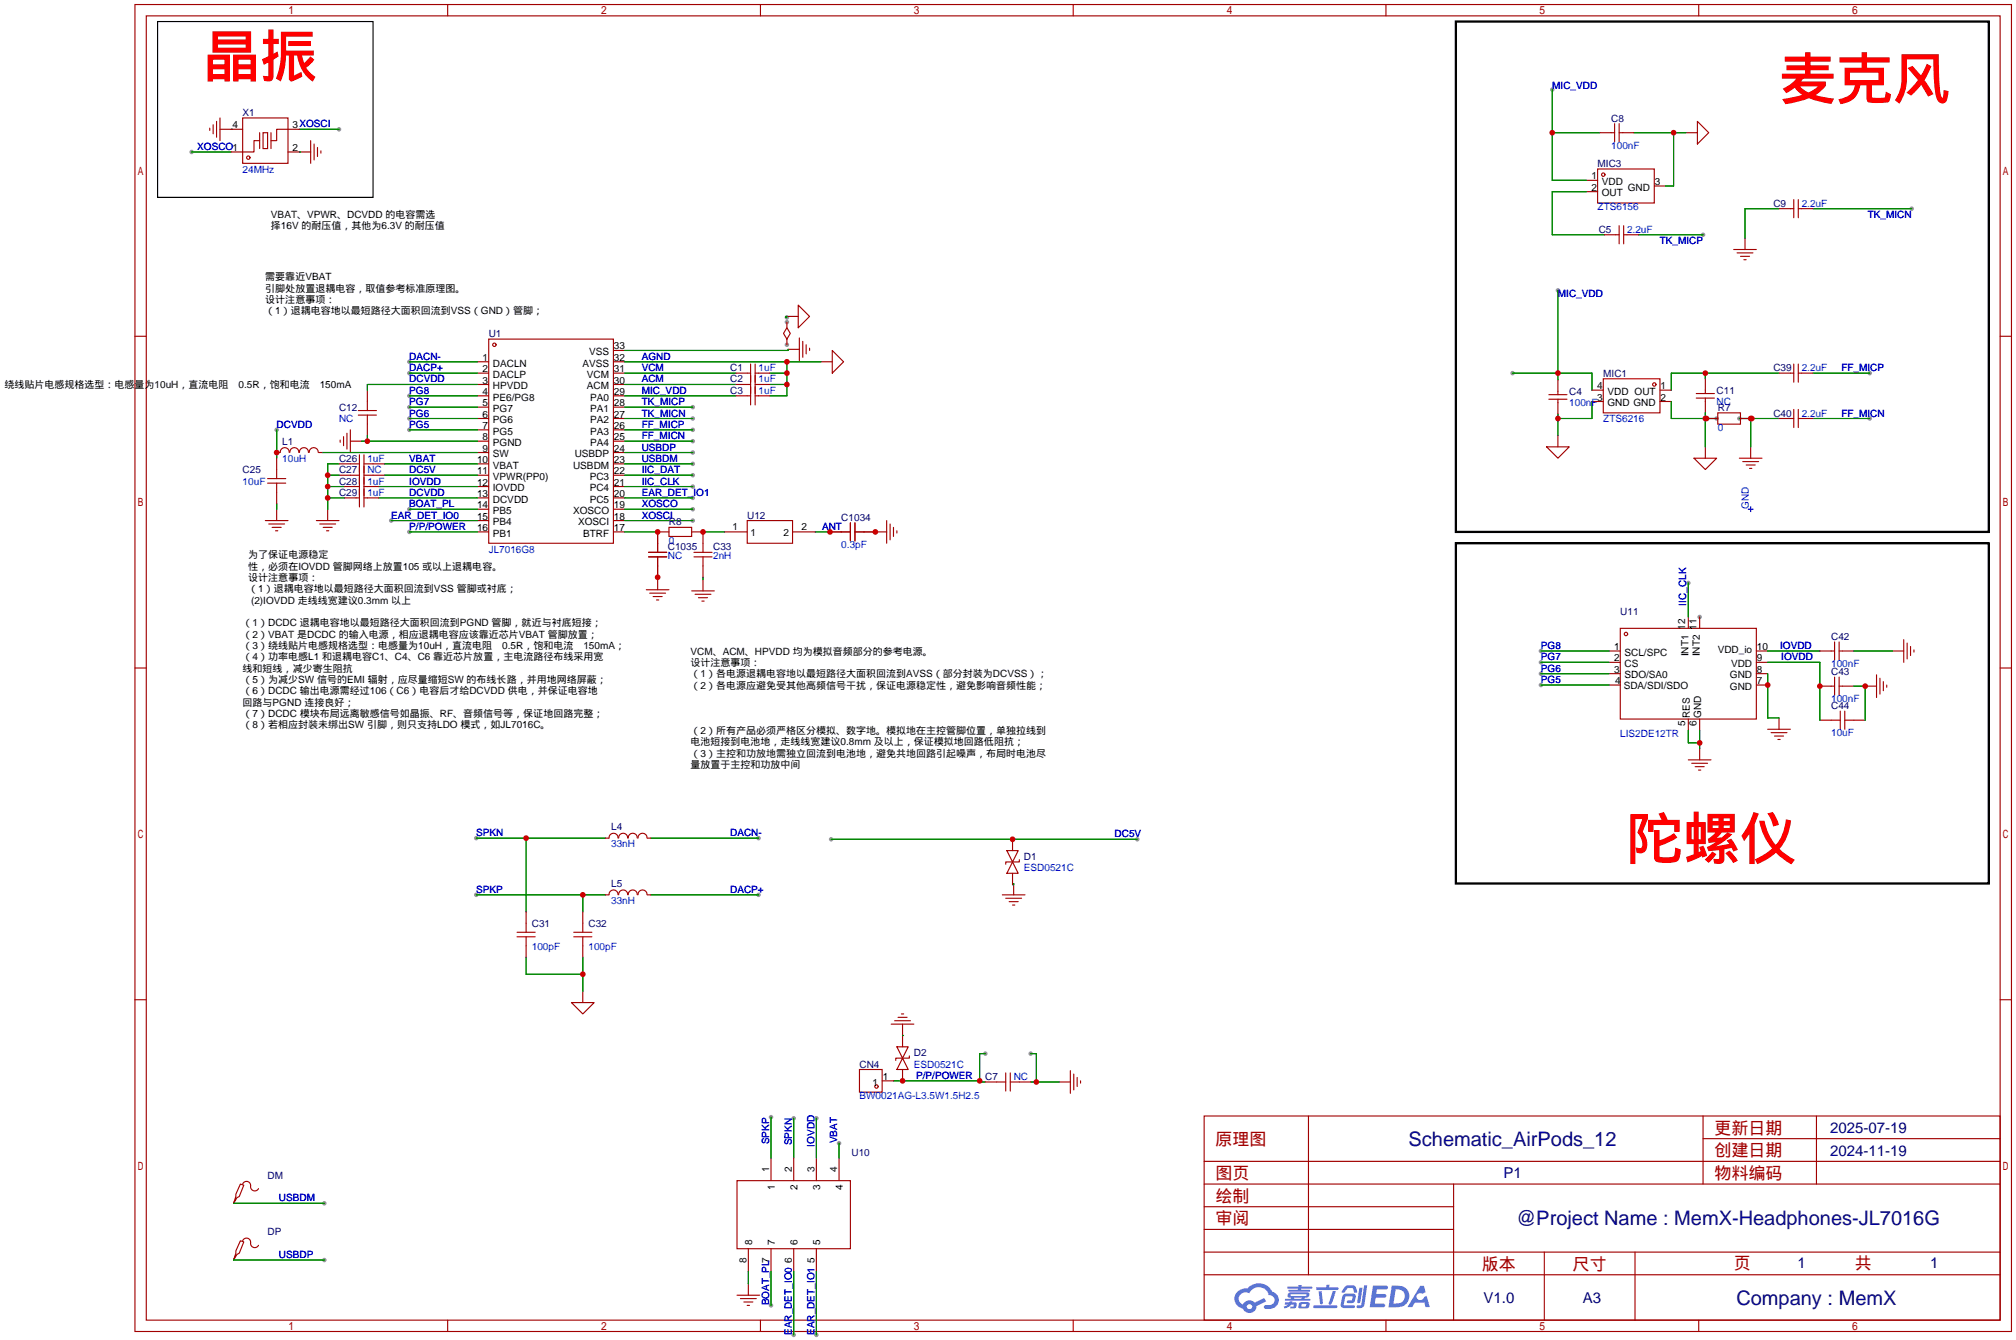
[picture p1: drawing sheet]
<svg xmlns="http://www.w3.org/2000/svg" width="452mm" height="300mm" viewBox="0 0 452 300" stroke-linecap="round" stroke-linejoin="round" font-family="sans-serif">
<g fill="#999">
<circle cx="176.3" cy="72.1" r=".51"/>
<circle cx="176.3" cy="77.2" r=".51"/>
<circle cx="380.7" cy="138.2" r=".51"/>
<circle cx="91.7" cy="81" r=".51"/>
<circle cx="91.7" cy="83.6" r=".51"/>
<circle cx="91.7" cy="88.6" r=".51"/>
<circle cx="91.7" cy="91.2" r=".51"/>
<circle cx="91.7" cy="93.7" r=".51"/>
<circle cx="91.7" cy="96.3" r=".51"/>
<circle cx="62" cy="96.3" r=".51"/>
<circle cx="91.7" cy="119.1" r=".51"/>
<circle cx="155.2" cy="98.8" r=".51"/>
<circle cx="155.2" cy="96.3" r=".51"/>
<circle cx="155.2" cy="93.7" r=".51"/>
<circle cx="155.2" cy="91.2" r=".51"/>
<circle cx="155.2" cy="109" r=".51"/>
<circle cx="155.2" cy="106.4" r=".51"/>
<circle cx="155.2" cy="103.9" r=".51"/>
<circle cx="155.2" cy="101.3" r=".51"/>
<circle cx="155.2" cy="116.6" r=".51"/>
<circle cx="155.2" cy="114" r=".51"/>
<circle cx="155.2" cy="111.5" r=".51"/>
<circle cx="42.9" cy="34" r=".51"/>
<circle cx="75.9" cy="29" r=".51"/>
<circle cx="72.6" cy="269.5" r=".51"/>
<circle cx="72.6" cy="282.2" r=".51"/>
<circle cx="169.9" cy="187.7" r=".51"/>
<circle cx="169.9" cy="200.4" r=".51"/>
<circle cx="106.7" cy="187.7" r=".51"/>
<circle cx="106.7" cy="200.4" r=".51"/>
<circle cx="230.9" cy="236" r=".51"/>
<circle cx="428.2" cy="46.7" r=".51"/>
<circle cx="381.5" cy="52.6" r=".51"/>
<circle cx="176.3" cy="71.1" r=".51"/>
<circle cx="220.7" cy="236" r=".51"/>
<circle cx="186.2" cy="188" r=".51"/>
<circle cx="254.8" cy="188" r=".51"/>
<circle cx="338.8" cy="83.6" r=".51"/>
<circle cx="349" cy="65" r=".51"/>
<circle cx="418.8" cy="83.6" r=".51"/>
<circle cx="418.8" cy="93.7" r=".51"/>
<circle cx="91.7" cy="114" r=".51"/>
<circle cx="87.6" cy="116.6" r=".51"/>
<circle cx="389.6" cy="93.7" r=".51"/>
<circle cx="384.6" cy="93.7" r=".51"/>
<circle cx="177.8" cy="250.4" r=".51"/>
<circle cx="347.7" cy="20.1" r=".51"/>
<circle cx="188" cy="256" r=".51"/>
<circle cx="182.9" cy="299" r=".51"/>
<circle cx="177.8" cy="299" r=".51"/>
<circle cx="172.7" cy="292.4" r=".51"/>
<circle cx="182.9" cy="250.4" r=".51"/>
<circle cx="172.7" cy="250.2" r=".51"/>
<circle cx="345.2" cy="145.8" r=".51"/>
<circle cx="345.2" cy="148.3" r=".51"/>
<circle cx="345.2" cy="150.9" r=".51"/>
<circle cx="345.2" cy="153.4" r=".51"/>
<circle cx="378.2" cy="130.6" r=".51"/>
</g>
<g fill="none" stroke="#a10000" stroke-width=".25">
<path d="M30.2 1h420.4v297.2h-420.4zM32.8 3.6h415.3v292.1h-415.3zM100.3 1v2.6M170.3 1v2.6M240.4 1v2.6M310.5 1v2.6M380.5 1v2.6M30.2 75.3h2.6M448.1 75.3h2.5M30.2 149.6h2.6M448.1 149.6h2.5M30.2 223.9h2.6"/>
<path d="M448.1 223.9h2.5M269.7 249.9h178.4v45.8h-178.4zM293.1 249.9v35.6M381.5 249.9v15.3M381.5 255h66.6M406.9 249.9v15.3M269.7 270.3h55.9M269.7 265.2h178.4M269.7 275.3h55.9M269.7 260.1h178.4M325.6 265.2v30.5M100.3 295.7v2.5"/>
<path d="M170.3 295.7v2.5M240.4 295.7v2.5M269.7 285.5h178.4M269.7 280.4h178.4M310.5 295.7v2.5M345.9 280.4v15.3M366.3 280.4v15.3M380.5 295.7v2.5"/>
</g>
<g fill="#5487ff">
<path d="M307.6 287.9h2.6a.48 .48 0 0 1 .7 .4 .48 .48 0 0 1-.6 .5h-1.8l-.2 1h1.9a.43 .43 0 0 1 .4 .5 .43 .43 0 0 1-.5 .3h-1.9l-.2 1.3h1.7a.45 .45 0 0 1 .5 .2 .45 .45 0 0 1-.1 .6l-3.3 .1z"/>
<path d="M318.1 288h.9l.4 1.4-.8 .4a.84 .84 0 0 0-1.2 .2 .84 .84 0 0 0 .4 1.2 .84 .84 0 0 0 1.1-.4l.1-.3 .6-.3 .7 2.5h-1l-.2-1h-2.1l-.6 1h-1.1z"/>
<path d="M304.5 288.4h.7l-.5 3.2a.36 .36 0 0 1-.3 .3 .36 .36 0 0 1-.4-.4z"/>
<path d="M305.6 287.9h.7l-.6 4.3a1.13 1.13 0 0 1-1.8 .6l.2-.4 .7-.1 .2-.2z"/>
<path d="M301.3 288.2l.6-.4h1a.77 .77 0 0 1 .9 .6l.3 .9-.2 .2h-.5l-.3-.9-.2-.1h-1l-.7 1-.6-.1z"/>
<path d="M300.8 290l.6-.3h1.7a.81 .81 0 0 1 .7 .5 .81 .81 0 0 1-.2 .9 .81 .81 0 0 1-.9 .8h-.7a.32 .32 0 0 1-.3-.4 .32 .32 0 0 1 .4-.3h.7l.2-.9-1.6 .1-.4 1.9h2.2a.32 .32 0 0 1 .3 .4 .32 .32 0 0 1-.4 .3l-2.2-.1-.5-.3-.1-.5z"/>
<path d="M294.3 292.3h5a.33 .33 0 0 1 .3 .4 .33 .33 0 0 1-.3 .3h-4.9l-.2-.2z"/>
<path d="M298.5 289.1h.8l-.7 2a.98 .98 0 0 1-.7 1.1l-.3-.3z"/>
<path d="M295.4 289.2h.7l.3 2.6a.34 .34 0 0 1-.3 .3 .34 .34 0 0 1-.4-.2z"/>
<path d="M294.9 288.3h2.1l.3-.6h.6l-.1 .6h1.7a.32 .32 0 0 1 .4 .3 .32 .32 0 0 1-.4 .3h-4.5l-.2-.1z"/>
<path d="M287.9 291.7h.9l.1-.2h.6v.2h.8l.2 .2-.2 .9-1.3 .2v-.4h.7l.1-.4a.68 .68 0 0 0-1 .4l-1.1 .4-.1-.4 .9-.4h-.7z"/>
<path d="M288.4 288.1h2.4l.1-.3h.7v.3h2.2l.2 .3-.2 .2h-2.3v.3h1.8l.2 .2-.2 .2h-4.5l-.1-.4h2l.1-.3h-2.3l-.1-.1z"/>
<path d="M311.8 287.9l-.8 4.9h1.7a2.5 2.5 0 0 0 3-2.5 2.5 2.5 0 0 0-3.1-2.4zM312.7 288.8a1.65 1.65 0 0 1 2 1.6 1.65 1.65 0 0 1-2.2 1.5h-.3z"/>
<path d="M288.6 289.7l-.2 .7 .7 .2 .1 .3h-1.3l.1 .4h5.3l.3-.2-.2-.2h-1.2l.2-.3a.7 .7 0 0 0 .8-.2 .7 .7 0 0 0 0-.9h-4.2zM289.2 289.9l3.4 .1-.2 .2h-3.2zM289.9 290.6h1.7l-.2 .3h-1.4z"/>
<path d="M291 291.8a1.05 1.05 0 0 0 0 1.2 2.91 2.91 0 0 0 2.2-.2 .98 .98 0 0 0 0-1.2h-1.6zM291.6 292.1l.9-.1 .1 .4-.2 .2h-.8z"/>
<path d="M277.3 289.2a2.23 2.23 0 0 0-.7 2.3 2.23 2.23 0 0 0 1.8 1.6 1.58 1.58 0 0 0 1.8 .9 1.58 1.58 0 0 0 1.3-1.5l2.2-1-.5-.8-2.1 1a1.65 1.65 0 0 0-2.7 .5 1.47 1.47 0 0 1-.7-2.1 1.47 1.47 0 0 1 2.2-.4 2.3 2.3 0 0 1 2.3-1.4 2.3 2.3 0 0 1 2 1.8 1.12 1.12 0 0 1 1.3 1 1.12 1.12 0 0 1-1.1 1.2h-.7a.45 .45 0 0 0-.6 .3 .45 .45 0 0 0 .5 .6 2.21 2.21 0 0 0 2.2-.6 2.21 2.21 0 0 0 .5-2.3 2.13 2.13 0 0 0-1.3-1 3.3 3.3 0 0 0-5.6-.7l-1.1 .1zM279.4 292.7a.57 .57 0 0 1 1.1 0 .57 .57 0 0 1-1.1 0z"/>
</g>
<path d="M391.7 114h1M392.2 113.5v1.1" fill="none" stroke="#00f" stroke-width=".25"/>
<g fill="none" stroke="#a10000" stroke-width=".25">
<path d="M47 28.7v.5M47.8 27.9v2.1M48.5 27.2v3.5M49.3 29h5.1M49.3 26.4v5.1M54.4 26.4h10.1v10.2h-10.1zM58.2 31.5h-1.3v2.5h-5.1M58.2 29.7v3.6M58.9 29.7h1v3.6h-1zM60.7 29.7v3.6M64.5 34h5.1M67.1 29h-5.1v2.5h-1.3"/>
<path d="M69.6 31.5v5.1M70.4 32.3v3.5M71.1 33v2.1M71.9 33.8v.5M357.9 37.8h12.7v7.7h-12.7zM358.4 29.7h3.3M361.7 27.7v4.1M362.7 29.7h3.3M362.7 27.7v4.1M377.7 29.7h2.5M380.2 27.2l2.6 2.5-2.6 2.6zM355.3 40.4h2.6"/>
<path d="M355.3 42.9h2.6M359.4 52.6h3.3M362.7 50.5v4.1M363.7 50.5v4.1M363.7 52.6h3.3M370.6 41.7h2.5M388.4 55.9h5M389.1 56.6h3.6M389.9 57.4h2M390.7 58.2h.5M390.9 53.3v2.6M398.5 46.7h3.3"/>
<path d="M401.8 44.7v4.1M402.8 44.7v4.1M402.8 46.7h3.3M109.5 75.9h27.9v45.8h-27.9zM137.4 78.5h2.6M176.3 73.4l.7 1.3-.7 1.2-.8-1.2zM176.3 70.9h2.5M176.3 72.1v1.3M176.3 75.9v1.3M176.5 78.2h2.6M178.8 68.3l2.6 2.6-2.6 2.5zM179.1 75.7v5.1"/>
<path d="M179.8 76.5v3.5M180.6 77.2v2M181.4 78v.5M186.4 78.5l2.6 2.5-2.6 2.6zM76.2 98.6v.5M77 97.8v2M77.7 97v3.6M78.5 98.8h2.5M78.5 96.3v5M80.3 91.9h4M80.3 93h4M82.3 87.4v4.5"/>
<path d="M82.3 93v4.5M106.9 81h2.6M106.9 83.6h2.6M106.9 86.1h2.6M106.9 88.6h2.6M106.9 91.2h2.6M106.9 93.7h2.6M106.9 96.3h2.6M106.9 98.8h2.6M137.4 81h2.6M137.4 83.6h2.6M137.4 86.1h2.6"/>
<path d="M137.4 88.6h2.6M137.4 91.2h2.6M137.4 93.7h2.6M137.4 96.3h2.6M137.4 98.8h2.6M164.8 83.6h3.3M164.8 86.1h3.3M164.8 88.6h3.3M168.1 81.5v9.2M169.2 83.6h3.3M169.2 86.1h3.3M169.2 88.6h3.3"/>
<path d="M169.2 81.5v9.2M183.9 81h2.5M347 88.4h4M347 89.4h4M349 85.1v3.3M349 89.4v3.3M349 97.5v2.6M356.6 87.4h2.6M356.6 89.9h2.6M359.2 84.8h12.7v7.7h-12.7zM371.9 87.4h2.5M371.9 89.9h2.5"/>
<path d="M380 88.1h4M380 89.2h4M382 84.8v3.3M382 89.2v3.3M382.3 93.7h2.5M384.8 92.5h5.1v2.5h-5.1zM389.9 93.7h2.5M398.5 83.6h3.3M398.5 93.7h3.3M401.8 81.5v4.1M401.8 91.7v4.1M402.8 83.6h3.3"/>
<path d="M402.8 93.7h3.3M402.8 81.5v4.1M402.8 91.7v4.1M59.4 116.6h5.1M59.9 108.2h4.1M59.9 107.2h4.1M60.2 117.3h3.6M61 118.1h2M61.7 118.9h.5M62 101.3h.7M62 102.6v4.6M62 108.2v4.6"/>
<path d="M62 114v2.6M62.8 101.3a1.01 1.01 0 0 1 1-1.1 1.01 1.01 0 0 1 1 1.1M64.9 101.3a1.01 1.01 0 0 1 1-1.1 1.01 1.01 0 0 1 1 1.1M67.1 101.3a1.01 1.01 0 0 1 1-1.1 1.01 1.01 0 0 1 1 1.1M69.3 101.3a1.01 1.01 0 0 1 1-1.1 1.01 1.01 0 0 1 1 1.1M70.9 116.6h5M71.4 101.3h.7M71.6 117.3h3.6M72.4 118.1h2M73.2 118.9h.5M73.4 114v2.6M75.9 103.9h4.6"/>
<path d="M75.9 106.4h4.6M77.2 109h3.3M77.2 111.5h3.3M80.5 101.9v11.6M81.5 103.9h4.6M81.5 106.4h4.6M81.5 109h3.3M81.5 111.5h3.3M81.5 101.9v11.6M106.9 101.3h2.6M106.9 103.9h2.6M106.9 106.4h2.6"/>
<path d="M106.9 109h2.6M106.9 111.5h2.6M106.9 114h2.6M106.9 116.6h2.6M106.9 119.1h2.6M137.4 101.3h2.6M137.4 103.9h2.6M137.4 106.4h2.6M137.4 109h2.6M137.4 111.5h2.6M137.4 114h2.6M137.4 116.6h2.6"/>
<path d="M137.4 119.1h2.6M149.9 118.1h5v2h-5zM149.9 119.1h-2.6v4.6M154.9 119.1h2.6v4.6M162.3 119.1h5.1M167.4 116.6h10.1v5.1h-10.1zM177.5 119.1h5.1M185.9 119.1h4.6M190.5 117.1v4.1M191.5 119.1h7.1M191.5 117.1v4.1M198.6 116.6v5.1"/>
<path d="M199.4 117.3v3.6M200.2 118.1v2M200.9 118.9v.5M346.5 100.1h5l-2.5 2.5zM379.5 102.6h5.1l-2.6 2.6zM382 100.1v2.5M389.6 102.6h5.1M390.4 103.4h3.6M391.2 104.1h2M391.9 104.9h.5M392.2 100.1v2.5M144.8 132.1h5.1"/>
<path d="M145.3 123.7h4.1M145.3 124.7h4.1M145.5 132.8h3.6M146.3 133.6h2M147.1 134.4h.5M147.3 124.7v4.6M147.3 129.5v2.6M154.9 132.3h5.1M155.4 123.7h4.1M155.4 124.7h4.1M155.7 133.1h3.6M156.5 133.9h2"/>
<path d="M157.2 134.6h.5M157.5 124.7v4.6M157.5 129.8v2.5M378.2 138.2v2.5M380.7 138.2v2.5M360.4 145.8h2.6M360.4 148.3h2.6M360.4 150.9h2.6M360.4 153.4h2.6M363 140.7h30.4v20.3h-30.4zM393.4 145.8h2.6M393.4 148.3h2.6"/>
<path d="M393.4 150.9h2.6M393.4 153.4h2.6M407.7 145.8h3.3M407.7 153.7h3.3M411 143.8v4M411 151.6v4.1M412 145.8h3.3M412 143.8v4M412 151.6v4.1M412 153.7h3.3M412.2 159.3v4M413.3 159.3v4"/>
<path d="M417.8 153.7h2.6M420.4 151.1v5.1M421.1 151.9v3.5M421.9 152.7v2M422.7 153.4v.5M423.9 145.8h2.6M426.5 143.3v5M427.2 144v3.6M428 144.8v2M428.8 145.5v.5M378.2 161v2.6M378.2 170.2h5.1"/>
<path d="M379 170.9h3.5M379.7 171.7h2.1M380.5 172.5h.5M380.7 161v2.6M380.7 167.6v2.6M396 163.3h5.1M396.7 164.1h3.6M397.5 164.8h2M398.3 165.6h.5M398.5 160.8v2.5M407.7 161.3h4.5M413.3 161.3h4.5"/>
<path d="M135.6 187.7h.8M136.4 187.7a1.01 1.01 0 0 1 1-1.1 1.01 1.01 0 0 1 1.1 1.1M138.6 187.7a1.01 1.01 0 0 1 1-1.1 1.01 1.01 0 0 1 1 1.1M140.7 187.7a1.01 1.01 0 0 1 1-1.1 1.01 1.01 0 0 1 1.1 1.1M142.9 187.7a1.01 1.01 0 0 1 1-1.1 1.01 1.01 0 0 1 1 1.1M145 187.7h.8M225.6 190.5h2.5l-1.3 2.5zM226.8 193l1.3 2.6h-2.5zM226.8 188v2.5M226.8 195.6v2.5M227.1 197.9v2.5M228.3 192.5v.5h-3v.5"/>
<path d="M115.8 209.8h4.1M115.8 208.8h4.1M117.9 204.2v4.6M117.9 209.8v4.6M128.5 209.8h4.1M128.5 208.8h4.1M130.6 204.2v4.6M130.6 209.8v4.6M138.5 200.4a1.01 1.01 0 0 0-1.1-1.1 1.01 1.01 0 0 0-1 1.1h-.8M138.6 200.4a1.01 1.01 0 0 1 1-1.1 1.01 1.01 0 0 1 1 1.1M140.7 200.4a1.01 1.01 0 0 1 1-1.1 1.01 1.01 0 0 1 1.1 1.1M142.9 200.4a1.01 1.01 0 0 1 1-1.1 1.01 1.01 0 0 1 1 1.1"/>
<path d="M145 200.4h.8M224.5 200.4h5.1M225.3 201.2h3.6M226.1 201.9h2M226.8 202.7h.5M128 224.5h5.1l-2.5 2.6zM130.6 222v2.5M192.5 239.5h5.1v5.1h-5.1zM199.6 229.4h5.1M200.4 228.6h3.6M200.9 234.4h2.6l-1.3 2.6zM201.2 227.8h2"/>
<path d="M201.9 227.1h.5M202.2 237l1.3 2.5h-2.6zM202.2 229.4v5M202.2 239.5v2.6M203.7 236.5v.5h-3v.5M239.8 239.8v5.1M172.7 259.3v5.1M177.8 259.3v5.1M182.9 259.3v5.1M188 259.3v5.1M197.6 242.1h2.6M220.7 242.3h4.6"/>
<path d="M225.3 240.3v4M226.3 242.3h4.6M226.3 240.3v4M237.2 242.3h2.6M240.5 240.5v3.6M241.3 241.3v2M242.1 242.1v.5M52.3 269.2v.3M53.8 265.2l.8 .2-1 2.6-.5 .2-.8 1.3 .5-1.5v-.5zM53.8 277.9l.8 .2-1 2.6-.5 .2-.8 1.3 .5-1.5v-.5zM54.4 265.2a.93 .93 0 0 1 1.1-.6 .93 .93 0 0 1 .6 1.1 .94 .94 0 0 0 .7 1 .94 .94 0 0 0 1.1-.5M54.4 277.9a.93 .93 0 0 1 1.1-.6 .93 .93 0 0 1 .6 1.1 .94 .94 0 0 0 .7 1 .94 .94 0 0 0 1.1-.5"/>
<path d="M165.1 264.4h25.4v15.3h-25.4zM167.6 279.7v5M172.7 279.7v5M177.8 279.7v5M182.9 279.7v5M52.3 281.9v.3M165.1 290.1h5.1M165.9 290.8h3.5M166.6 291.6h2.1M167.4 292.4h.5M167.6 287.5v2.6"/>
<circle cx="55.6" cy="35.3" r=".38"/>
<circle cx="359.2" cy="39.1" r=".38"/>
<circle cx="110.7" cy="77.2" r=".38"/>
<circle cx="370.6" cy="86.1" r=".38"/>
<circle cx="364.2" cy="142" r=".38"/>
<circle cx="196.3" cy="243.3" r=".38"/>
</g>
<g fill="none" stroke="#008700" stroke-width=".25">
<path d="M42.9 34h8.9M51.8 29h.1M67.1 34h.1M67.1 29h8.8M347.7 20.1v20.3h7.6M347.7 29.7h10.7M366 29.7h11.7M374.9 29.7v12h-1.8M355.3 42.9h-7.6v9.7h11.7M367 52.6h14.5M398.5 46.7h-7.6v6.6M406.1 46.7h22.1"/>
<path d="M176.3 70.9h-.3v.2h.3M176.5 78.2v.3h-36.5M349 65v20.1M62 96.3v6.3M81 98.8h25.9M82.3 97.5v1.3M91.7 81h15.2M91.7 83.6h15.2M91.7 88.6h15.2M91.7 91.2h15.2M91.7 93.7h15.2M91.7 96.3h15.2"/>
<path d="M106.9 86.1h-24.6v1.3M140 81h43.9M140 83.6h24.8M140 88.6h24.8M140 91.2h15.2M140 86.1h24.8M140 98.8h15.2M140 93.7h15.2M140 96.3h15.2M172.5 83.6h3.8M172.5 86.1h3.8M176.3 81v7.6h-3.8"/>
<path d="M338.8 83.6h17.8v3.8M349 92.7v4.8M356.6 89.9v3.8h-7.6M374.4 89.9v3.8h10.2M382 83.6v1.2M382 92.5v7.6M389.6 93.7h8.9M392.2 93.7v6.4M398.5 83.6h-24.1v3.8M406.1 83.6h12.7M406.1 93.7h12.7M62 112.8v1.2"/>
<path d="M72.1 101.3h34.8M73.4 106.4h2.5M73.4 109h3.8M73.4 111.5h3.8M75.9 103.9h-2.5v10.1M84.8 109h22.1M84.8 111.5h22.1M86.1 103.9h20.8M86.1 106.4h20.8M87.6 116.6h19.3M91.7 119.1h15.2M91.7 114h15.2"/>
<path d="M140 101.3h15.2M140 103.9h15.2M140 106.4h15.2M140 109h15.2M140 111.5h15.2M140 119.1h7.3M140 116.6h15.2M140 114h15.2M157.5 119.1h4.8M182.6 119.1h3.3M196.1 119.1h.1M147.3 129.3v.2"/>
<path d="M157.5 129.3v.5M378.2 130.6v7.6M345.2 145.8h15.2M345.2 148.3h15.2M345.2 150.9h15.2M345.2 153.4h15.2M396 145.8h11.7M396 148.3h11.7v13M396 150.9v9.9h2.5M415.3 145.8h8.6M415.3 153.7h2.5v7.6M378.2 163.6v2.8h2.5"/>
<path d="M380.7 163.6v4M106.7 187.7h28.9M117.9 187.7v16.5M145.8 187.7h24.1M186.2 188h68.6M227.1 197.9v.2h-.3M106.7 200.4h28.9M117.9 214.4v3.8h12.7M130.6 200.4v3.8M130.6 214.4v7.6M145.8 200.4h24.1M202.2 231.9h.1"/>
<path d="M220.7 236h-1.2v6.3h1.2M230.9 236h1.3v6.3M172.7 250.2v9.1M177.8 250.4v8.9M182.9 250.4v8.9M188 256v3.3M200.2 242.1h19.3M230.9 242.3h6.3M52.3 269.5h20.3M52.3 282.2h20.3M167.6 284.7v2.8M172.7 284.7v7.7"/>
<path d="M177.8 284.7v14.3M182.9 284.7v14.3"/>
</g>
<path d="M326.1 4.8h119.4v114.3h-119.4zM326.1 121.7h119.4v76.2h-119.4z" fill="none" stroke="#000" stroke-width=".51"/>
<path d="M35.3 4.8h48.3v39.4h-48.3z" fill="none" stroke="#000" stroke-width=".25"/>
<g fill="#c00">
<circle cx="82.3" cy="98.8" r=".63"/>
<circle cx="62" cy="101.3" r=".63"/>
<circle cx="73.4" cy="106.4" r=".63"/>
<circle cx="73.4" cy="109" r=".63"/>
<circle cx="73.4" cy="111.5" r=".63"/>
<circle cx="176.3" cy="81" r=".63"/>
<circle cx="176.3" cy="83.6" r=".63"/>
<circle cx="176.3" cy="86.1" r=".63"/>
<circle cx="117.9" cy="187.7" r=".63"/>
<circle cx="130.6" cy="200.4" r=".63"/>
<circle cx="130.6" cy="218.2" r=".63"/>
<circle cx="232.2" cy="242.3" r=".63"/>
<circle cx="219.5" cy="242.1" r=".63"/>
<circle cx="202.2" cy="242.1" r=".63"/>
<circle cx="226.8" cy="188" r=".63"/>
<circle cx="349" cy="93.7" r=".63"/>
<circle cx="349" cy="83.6" r=".63"/>
<circle cx="382" cy="83.6" r=".63"/>
<circle cx="392.2" cy="93.7" r=".63"/>
<circle cx="392.4" cy="93.7" r=".63"/>
<circle cx="382" cy="93.7" r=".63"/>
<circle cx="382.3" cy="93.7" r=".63"/>
<circle cx="347.7" cy="29.7" r=".63"/>
<circle cx="374.9" cy="29.7" r=".63"/>
<circle cx="407.7" cy="153.7" r=".63"/>
<circle cx="417.8" cy="153.7" r=".63"/>
<circle cx="396" cy="153.4" r=".63"/>
<circle cx="380.7" cy="166.4" r=".63"/>
<circle cx="196.1" cy="119.1" r=".63"/>
<circle cx="157.5" cy="119.1" r=".63"/>
<circle cx="185.9" cy="119.1" r=".63"/>
<circle cx="147.3" cy="129.3" r=".63"/>
<circle cx="147.3" cy="119.1" r=".63"/>
</g>
<g font-size="12.7" fill="#f00">
<text x="45.5" y="17.1">晶振</text>
<text x="398.5" y="22.2">麦克风</text>
<text x="364.2" y="192.4">陀螺仪</text>
</g>
<g font-size="4.5" fill="#000080">
<text x="315.5" y="256.7">Schematic_AirPods_12</text>
<text x="339.6" y="274.4">@Project Name : MemX-Headphones-JL7016G</text>
<text x="389" y="292.2">Company : MemX</text>
</g>
<g font-size="3.8" fill="#a00000">
<text x="272.3" y="256.4">原理图</text>
<text x="384" y="253.9">更新日期</text>
<text x="384" y="259">创建日期</text>
<text x="272.3" y="269.1">绘制</text>
<text x="272.3" y="264">图页</text>
<text x="384" y="264">物料编码</text>
<text x="272.3" y="274.2">审阅</text>
<text x="332" y="284.4">版本</text>
<text x="352.3" y="284.4">尺寸</text>
<text x="388.4" y="284.1">页</text>
<text x="415.5" y="284.1">共</text>
</g>
<g font-size="3.4" fill="#000080">
<text x="410" y="253.7">2025-07-19</text>
<text x="336.8" y="263.9">P1</text>
<text x="410" y="258.8">2024-11-19</text>
<text x="402.7" y="283.9">1</text>
<text x="432.4" y="283.9">1</text>
<text x="332.3" y="291.8">V1.0</text>
<text x="354.6" y="291.8">A3</text>
</g>
<g font-size="2.2" fill="#00f">
<text x="347.7" y="19.9">MIC_VDD</text>
<text x="44.2" y="33.6">XOSCO1</text>
<text x="360.9" y="33.3">100nF</text>
<text x="54.4" y="38.7">24MHz</text>
<text x="357.9" y="47">ZTS6156</text>
<text x="403.6" y="46.3">2.2uF</text>
<text x="364.5" y="52.1">2.2uF</text>
<text x="418.4" y="48.8">TK_MICN</text>
<text x="371.8" y="54.7">TK_MICP</text>
<text x="349" y="66.6">MIC_VDD</text>
<text x="91.7" y="80.6">DACN-</text>
<text x="91.7" y="83.1">DACP+</text>
<text x="143.8" y="80.6">AGND</text>
<text x="143.8" y="83.1">VCM</text>
<text x="169.9" y="83.1">1uF</text>
<text x="403.6" y="83.1">2.2uF</text>
<text x="412.5" y="83.1">FF_MICP</text>
<text x="91.7" y="88.2">PG8</text>
<text x="91.7" y="85.7">DCVDD</text>
<text x="143.8" y="85.7">ACM</text>
<text x="143.8" y="88.2">MIC_VDD</text>
<text x="169.9" y="85.7">1uF</text>
<text x="169.9" y="88.2">1uF</text>
<text x="62" y="95.8">DCVDD</text>
<text x="75.9" y="94.5">NC</text>
<text x="91.7" y="90.7">PG7</text>
<text x="91.7" y="93.3">PG6</text>
<text x="91.7" y="95.8">PG5</text>
<text x="143.8" y="95.8">FF_MICP</text>
<text x="143.8" y="93.3">TK_MICN</text>
<text x="143.8" y="90.7">TK_MICP</text>
<text x="351.5" y="91">100nF</text>
<text x="359.2" y="94.5">ZTS6216</text>
<text x="384.6" y="90.7">NC</text>
<text x="403.6" y="93.3">2.2uF</text>
<text x="412.5" y="93.3">FF_MICN</text>
<text x="143.8" y="98.4">FF_MICN</text>
<text x="143.8" y="100.9">USBDP</text>
<text x="384.8" y="96.6">0</text>
<text x="63.2" y="103.4">10uH</text>
<text x="82.3" y="106">NC</text>
<text x="82.3" y="103.4">1uF</text>
<text x="91.7" y="103.4">VBAT</text>
<text x="91.7" y="106">DC5V</text>
<text x="143.8" y="106">IIC_DAT</text>
<text x="143.8" y="103.4">USBDM</text>
<text x="54.4" y="108.5">10uF</text>
<text x="82.3" y="108.5">1uF</text>
<text x="82.3" y="111.1">1uF</text>
<text x="91.7" y="108.5">IOVDD</text>
<text x="91.7" y="111.1">DCVDD</text>
<text x="91.7" y="113.6">BOAT_PL</text>
<text x="143.8" y="108.5">IIC_CLK</text>
<text x="143.8" y="113.6">XOSCO</text>
<text x="143.8" y="111.1">EAR_DET_IO1</text>
<text x="87.6" y="116.1">EAR_DET_IO0</text>
<text x="91.7" y="118.7">P/P/POWER</text>
<text x="143.8" y="116.1">XOSCI</text>
<text x="184.1" y="118.7">ANT</text>
<text x="391.7" y="114" transform="rotate(-90 391.7 114)">GND</text>
<text x="109.5" y="123.8">JL7016G8</text>
<text x="149.6" y="125.3">NC</text>
<text x="149.9" y="121.7">0</text>
<text x="159.8" y="125.3">2nH</text>
<text x="188.5" y="122.7">0.3pF</text>
<text x="377.8" y="135.6" transform="rotate(-90 377.8 135.6)">IIC_CLK</text>
<text x="345.2" y="145.3">PG8</text>
<text x="345.2" y="147.9">PG7</text>
<text x="398.8" y="145.3">IOVDD</text>
<text x="399" y="147.9">IOVDD</text>
<text x="410.2" y="149.4">100nF</text>
<text x="345.2" y="150.4">PG6</text>
<text x="345.2" y="153">PG5</text>
<text x="410.2" y="157.3">100nF</text>
<text x="363" y="165.2">LIS2DE12TR</text>
<text x="410.2" y="164.9">10uF</text>
<text x="106.7" y="187.3">SPKN</text>
<text x="136.9" y="189.8">33nH</text>
<text x="163.6" y="187.3">DACN-</text>
<text x="249.7" y="187.5">DC5V</text>
<text x="229.4" y="195.1">ESD0521C</text>
<text x="106.7" y="200">SPKP</text>
<text x="136.9" y="202.5">33nH</text>
<text x="163.6" y="200">DACP+</text>
<text x="119.1" y="212.7">100pF</text>
<text x="131.8" y="212.7">100pF</text>
<text x="204.7" y="239.1">ESD0521C</text>
<text x="205.2" y="241.6">P/P/POWER</text>
<text x="227.1" y="241.9">NC</text>
<text x="192.5" y="246.2">BW0021AG-L3.5W1.5H2.5</text>
<text x="172.3" y="256.3" transform="rotate(-90 172.3 256.3)">SPKP</text>
<text x="177.4" y="256.5" transform="rotate(-90 177.4 256.5)">SPKN</text>
<text x="182.4" y="256.8" transform="rotate(-90 182.4 256.8)">IOVDD</text>
<text x="187.5" y="256" transform="rotate(-90 187.5 256)">VBAT</text>
<text x="62.5" y="269">USBDM</text>
<text x="62.5" y="281.7">USBDP</text>
<text x="172.3" y="292.4" transform="rotate(-90 172.3 292.4)">BOAT_PL7</text>
<text x="177.4" y="299" transform="rotate(-90 177.4 299)">EAR_DET_IO0</text>
<text x="182.4" y="299" transform="rotate(-90 182.4 299)">EAR_DET_IO1</text>
</g>
<g font-size="2.2">
<text x="52.1" y="28.7">4</text>
<text x="65.5" y="28.7">3XOSCI</text>
<text x="65.5" y="33.8">2</text>
<text x="356.5" y="40.2">1</text>
<text x="358.8" y="41.4">VDD</text>
<text x="370.7" y="41.4">3</text>
<text x="356.5" y="42.7">2</text>
<text x="358.8" y="44">OUT</text>
<text x="364.7" y="42.7">GND</text>
<text x="60.7" y="48.8">VBAT、VPWR、DCVDD 的电容需选</text>
<text x="60.7" y="51.4">择16V 的耐压值，其他为6.3V 的耐压值</text>
<text x="59.4" y="62.8">需要靠近VBAT</text>
<text x="59.4" y="65.3">引脚处放置退耦电容，取值参考标准原理图。</text>
<text x="59.4" y="67.9">设计注意事项：</text>
<text x="59.4" y="70.4">（1）退耦电容地以最短路径大面积回流到VSS（GND）管脚；</text>
<text x="108.1" y="80.8">1</text>
<text x="108.1" y="83.4">2</text>
<text x="110.4" y="82.1">DACLN</text>
<text x="130.5" y="82.1">AVSS</text>
<text x="132" y="79.5">VSS</text>
<text x="137.5" y="83.4">31</text>
<text x="137.5" y="80.8">32</text>
<text x="137.5" y="78.3">33</text>
<text x="1" y="86.9">绕线贴片电感规格选型：电感量为10uH，直流电阻≤0.5R，饱和电流≥150mA</text>
<text x="108.1" y="85.9">3</text>
<text x="108.1" y="88.4">4</text>
<text x="110.4" y="84.6">DACLP</text>
<text x="110.4" y="87.2">HPVDD</text>
<text x="110.4" y="89.7">PE6/PG8</text>
<text x="131.5" y="87.2">ACM</text>
<text x="131.5" y="84.6">VCM</text>
<text x="132.2" y="89.7">PA0</text>
<text x="137.5" y="88.4">29</text>
<text x="137.5" y="85.9">30</text>
<text x="357.8" y="89.7">3</text>
<text x="357.8" y="87.2">4</text>
<text x="360.1" y="88.4">VDD OUT</text>
<text x="372" y="87.2">1</text>
<text x="372" y="89.7">2</text>
<text x="108.1" y="91">5</text>
<text x="108.1" y="93.5">6</text>
<text x="110.4" y="92.2">PG7</text>
<text x="110.4" y="94.8">PG6</text>
<text x="132.2" y="94.8">PA2</text>
<text x="132.2" y="92.2">PA1</text>
<text x="137.5" y="93.5">27</text>
<text x="137.5" y="91">28</text>
<text x="360.1" y="91">GND GND</text>
<text x="108.1" y="96.1">7</text>
<text x="108.1" y="98.6">8</text>
<text x="108.1" y="101.1">9</text>
<text x="110.4" y="97.3">PG5</text>
<text x="110.4" y="99.9">PGND</text>
<text x="132.2" y="99.9">PA4</text>
<text x="132.2" y="97.3">PA3</text>
<text x="137.5" y="101.1">24</text>
<text x="137.5" y="98.6">25</text>
<text x="137.5" y="96.1">26</text>
<text x="106.9" y="103.7">10</text>
<text x="106.9" y="106.2">11</text>
<text x="110.4" y="102.4">SW</text>
<text x="110.4" y="104.9">VBAT</text>
<text x="110.4" y="107.5">VPWR(PP0)</text>
<text x="128.4" y="104.9">USBDM</text>
<text x="128.8" y="102.4">USBDP</text>
<text x="132.1" y="107.5">PC3</text>
<text x="137.5" y="106.2">22</text>
<text x="137.5" y="103.7">23</text>
<text x="106.9" y="108.8">12</text>
<text x="106.9" y="111.3">13</text>
<text x="106.9" y="113.8">14</text>
<text x="110.4" y="110">IOVDD</text>
<text x="110.4" y="112.6">DCVDD</text>
<text x="132.1" y="112.6">PC5</text>
<text x="132.1" y="110">PC4</text>
<text x="137.5" y="113.8">19</text>
<text x="137.5" y="111.3">20</text>
<text x="137.5" y="108.8">21</text>
<text x="106.9" y="116.4">15</text>
<text x="106.9" y="118.9">16</text>
<text x="110.4" y="115.1">PB5</text>
<text x="110.4" y="117.6">PB4</text>
<text x="128.4" y="115.1">XOSCO</text>
<text x="129.5" y="117.6">XOSCI</text>
<text x="137.5" y="118.9">17</text>
<text x="137.5" y="116.4">18</text>
<text x="164.1" y="118.7">1</text>
<text x="168.1" y="119.9">1</text>
<text x="175.5" y="119.9">2</text>
<text x="179.6" y="118.7">2</text>
<text x="55.6" y="125">为了保证电源稳定</text>
<text x="110.4" y="120.2">PB1</text>
<text x="130.6" y="120.2">BTRF</text>
<text x="55.6" y="127.6">性，必须在IOVDD 管脚网络上放置105 或以上退耦电容。</text>
<text x="55.6" y="130.1">设计注意事项：</text>
<text x="55.6" y="132.6">（1）退耦电容地以最短路径大面积回流到VSS 管脚或衬底；</text>
<text x="56.2" y="135.2">(2)IOVDD 走线线宽建议0.3mm 以上</text>
<text x="54.4" y="140.3">（1）DCDC 退耦电容地以最短路径大面积回流到PGND 管脚，就近与衬底短接；</text>
<text x="54.4" y="142.8">（2）VBAT 是DCDC 的输入电源，相应退耦电容应该靠近芯片VBAT 管脚放置；</text>
<text x="377.5" y="141.1" transform="rotate(-90 377.5 141.1)">12</text>
<text x="380" y="141.1" transform="rotate(-90 380 141.1)">11</text>
<text x="54.4" y="145.3">（3）绕线贴片电感规格选型：电感量为10uH，直流电阻≤0.5R，饱和电流≥150mA；</text>
<text x="54.4" y="147.9">（4）功率电感L1 和退耦电容C1、C4、C6 靠近芯片放置，主电流路径布线采用宽</text>
<text x="154.7" y="146.6">VCM、ACM、HPVDD 均为模拟音频部分的参考电源。</text>
<text x="154.7" y="149.2">设计注意事项：</text>
<text x="361.6" y="145.6">1</text>
<text x="361.6" y="148.1">2</text>
<text x="363.9" y="146.9">SCL/SPC</text>
<text x="363.9" y="149.4">CS</text>
<text x="378.3" y="147" transform="rotate(-90 378.3 147)">INT1</text>
<text x="380.8" y="147" transform="rotate(-90 380.8 147)">INT2</text>
<text x="384.8" y="146.3">VDD_io</text>
<text x="387.8" y="149.4">VDD</text>
<text x="393.6" y="148.1">9</text>
<text x="393.6" y="145.6">10</text>
<text x="54.4" y="150.4">线和短线，减少寄生阻抗</text>
<text x="54.4" y="153">（5）为减少SW 信号的EMI 辐射，应尽量缩短SW 的布线长路，并用地网络屏蔽；</text>
<text x="54.4" y="155.5">（6）DCDC 输出电源需经过106（C6）电容后才给DCVDD 供电，并保证电容地</text>
<text x="154.7" y="151.7">（1）各电源退耦电容地以最短路径大面积回流到AVSS（部分封装为DCVSS）；</text>
<text x="154.7" y="154.2">（2）各电源应避免受其他高频信号干扰，保证电源稳定性，避免影响音频性能；</text>
<text x="361.6" y="150.7">3</text>
<text x="361.8" y="153.2">4</text>
<text x="363.7" y="154.2">SDA/SDI/SDO</text>
<text x="363.9" y="151.9">SDO/SA0</text>
<text x="387.5" y="154.5">GND</text>
<text x="387.5" y="151.9">GND</text>
<text x="393.6" y="153.2">7</text>
<text x="393.6" y="150.7">8</text>
<text x="54.4" y="158">回路与PGND 连接良好；</text>
<text x="54.4" y="160.6">（7）DCDC 模块布局远离敏感信号如晶振、RF、音频信号等，保证地回路完整；</text>
<text x="378.5" y="160.8" transform="rotate(-90 378.5 160.8)">RES</text>
<text x="381.1" y="160.8" transform="rotate(-90 381.1 160.8)">GND</text>
<text x="54.4" y="163.1">（8）若相应封装未绑出SW 引脚，则只支持LDO 模式，如JL7016C。</text>
<text x="154.7" y="164.4">（2）所有产品必须严格区分模拟、数字地。模拟地在主控管脚位置，单独拉线到</text>
<text x="154.7" y="166.9">电池短接到电池地，走线线宽建议0.8mm 及以上，保证模拟地回路低阻抗；</text>
<text x="377.5" y="162.6" transform="rotate(-90 377.5 162.6)">5</text>
<text x="380" y="162.6" transform="rotate(-90 380 162.6)">6</text>
<text x="154.7" y="169.5">（3）主控和功放地需独立回流到电池地，避免共地回路引起噪声，布局时电池尽</text>
<text x="154.7" y="172">量放置于主控和功放中间</text>
<text x="195.4" y="243.1">1</text>
<text x="197.7" y="241.8">1</text>
<text x="172.3" y="262.4" transform="rotate(-90 172.3 262.4)">1</text>
<text x="177.4" y="262.4" transform="rotate(-90 177.4 262.4)">2</text>
<text x="182.4" y="262.4" transform="rotate(-90 182.4 262.4)">3</text>
<text x="187.5" y="262.4" transform="rotate(-90 187.5 262.4)">4</text>
<text x="173.5" y="266.4" transform="rotate(-90 173.5 266.4)">1</text>
<text x="178.6" y="266.4" transform="rotate(-90 178.6 266.4)">2</text>
<text x="183.7" y="266.4" transform="rotate(-90 183.7 266.4)">3</text>
<text x="188.8" y="266.4" transform="rotate(-90 188.8 266.4)">4</text>
<text x="168.5" y="278.9" transform="rotate(-90 168.5 278.9)">8</text>
<text x="173.5" y="278.9" transform="rotate(-90 173.5 278.9)">7</text>
<text x="178.6" y="278.9" transform="rotate(-90 178.6 278.9)">6</text>
<text x="183.7" y="278.9" transform="rotate(-90 183.7 278.9)">5</text>
<text x="167.2" y="282.9" transform="rotate(-90 167.2 282.9)">8</text>
<text x="177.4" y="282.9" transform="rotate(-90 177.4 282.9)">6</text>
<text x="182.4" y="282.9" transform="rotate(-90 182.4 282.9)">5</text>
</g>
<g font-size="2.2" fill="#000080">
<text x="54.4" y="26">X1</text>
<text x="360.9" y="27.2">C8</text>
<text x="357.9" y="37.4">MIC3</text>
<text x="397.3" y="46.3">C9</text>
<text x="358.1" y="52.1">C5</text>
<text x="109.5" y="75.5">U1</text>
<text x="163.6" y="83.1">C1</text>
<text x="397.3" y="83.1">C39</text>
<text x="163.6" y="85.7">C2</text>
<text x="163.6" y="88.2">C3</text>
<text x="351.5" y="88.5">C4</text>
<text x="359.2" y="84.4">MIC1</text>
<text x="384.6" y="88.2">C11</text>
<text x="75.9" y="92">C12</text>
<text x="384.8" y="92">R7</text>
<text x="397.3" y="93.3">C40</text>
<text x="63.2" y="99.6">L1</text>
<text x="54.4" y="106">C25</text>
<text x="75.9" y="106">C27</text>
<text x="75.9" y="103.4">C26</text>
<text x="75.9" y="108.5">C28</text>
<text x="75.9" y="111.1">C29</text>
<text x="149.9" y="117.7">R8</text>
<text x="167.4" y="116.1">U12</text>
<text x="188.5" y="116.6">C1034</text>
<text x="149.6" y="123.2">C1035</text>
<text x="159.8" y="123.2">C33</text>
<text x="363" y="137.7">U11</text>
<text x="410.2" y="143.3">C42</text>
<text x="410.2" y="151.2">C43</text>
<text x="410.2" y="158.8">C44</text>
<text x="136.9" y="186">L4</text>
<text x="229.4" y="192.6">D1</text>
<text x="136.9" y="198.7">L5</text>
<text x="119.1" y="207.6">C31</text>
<text x="131.8" y="207.6">C32</text>
<text x="192.5" y="239.1">CN4</text>
<text x="204.7" y="236.5">D2</text>
<text x="220.7" y="241.9">C7</text>
<text x="59.9" y="264">DM</text>
<text x="190.8" y="258.9">U10</text>
<text x="59.9" y="276.7">DP</text>
</g>
</svg>
